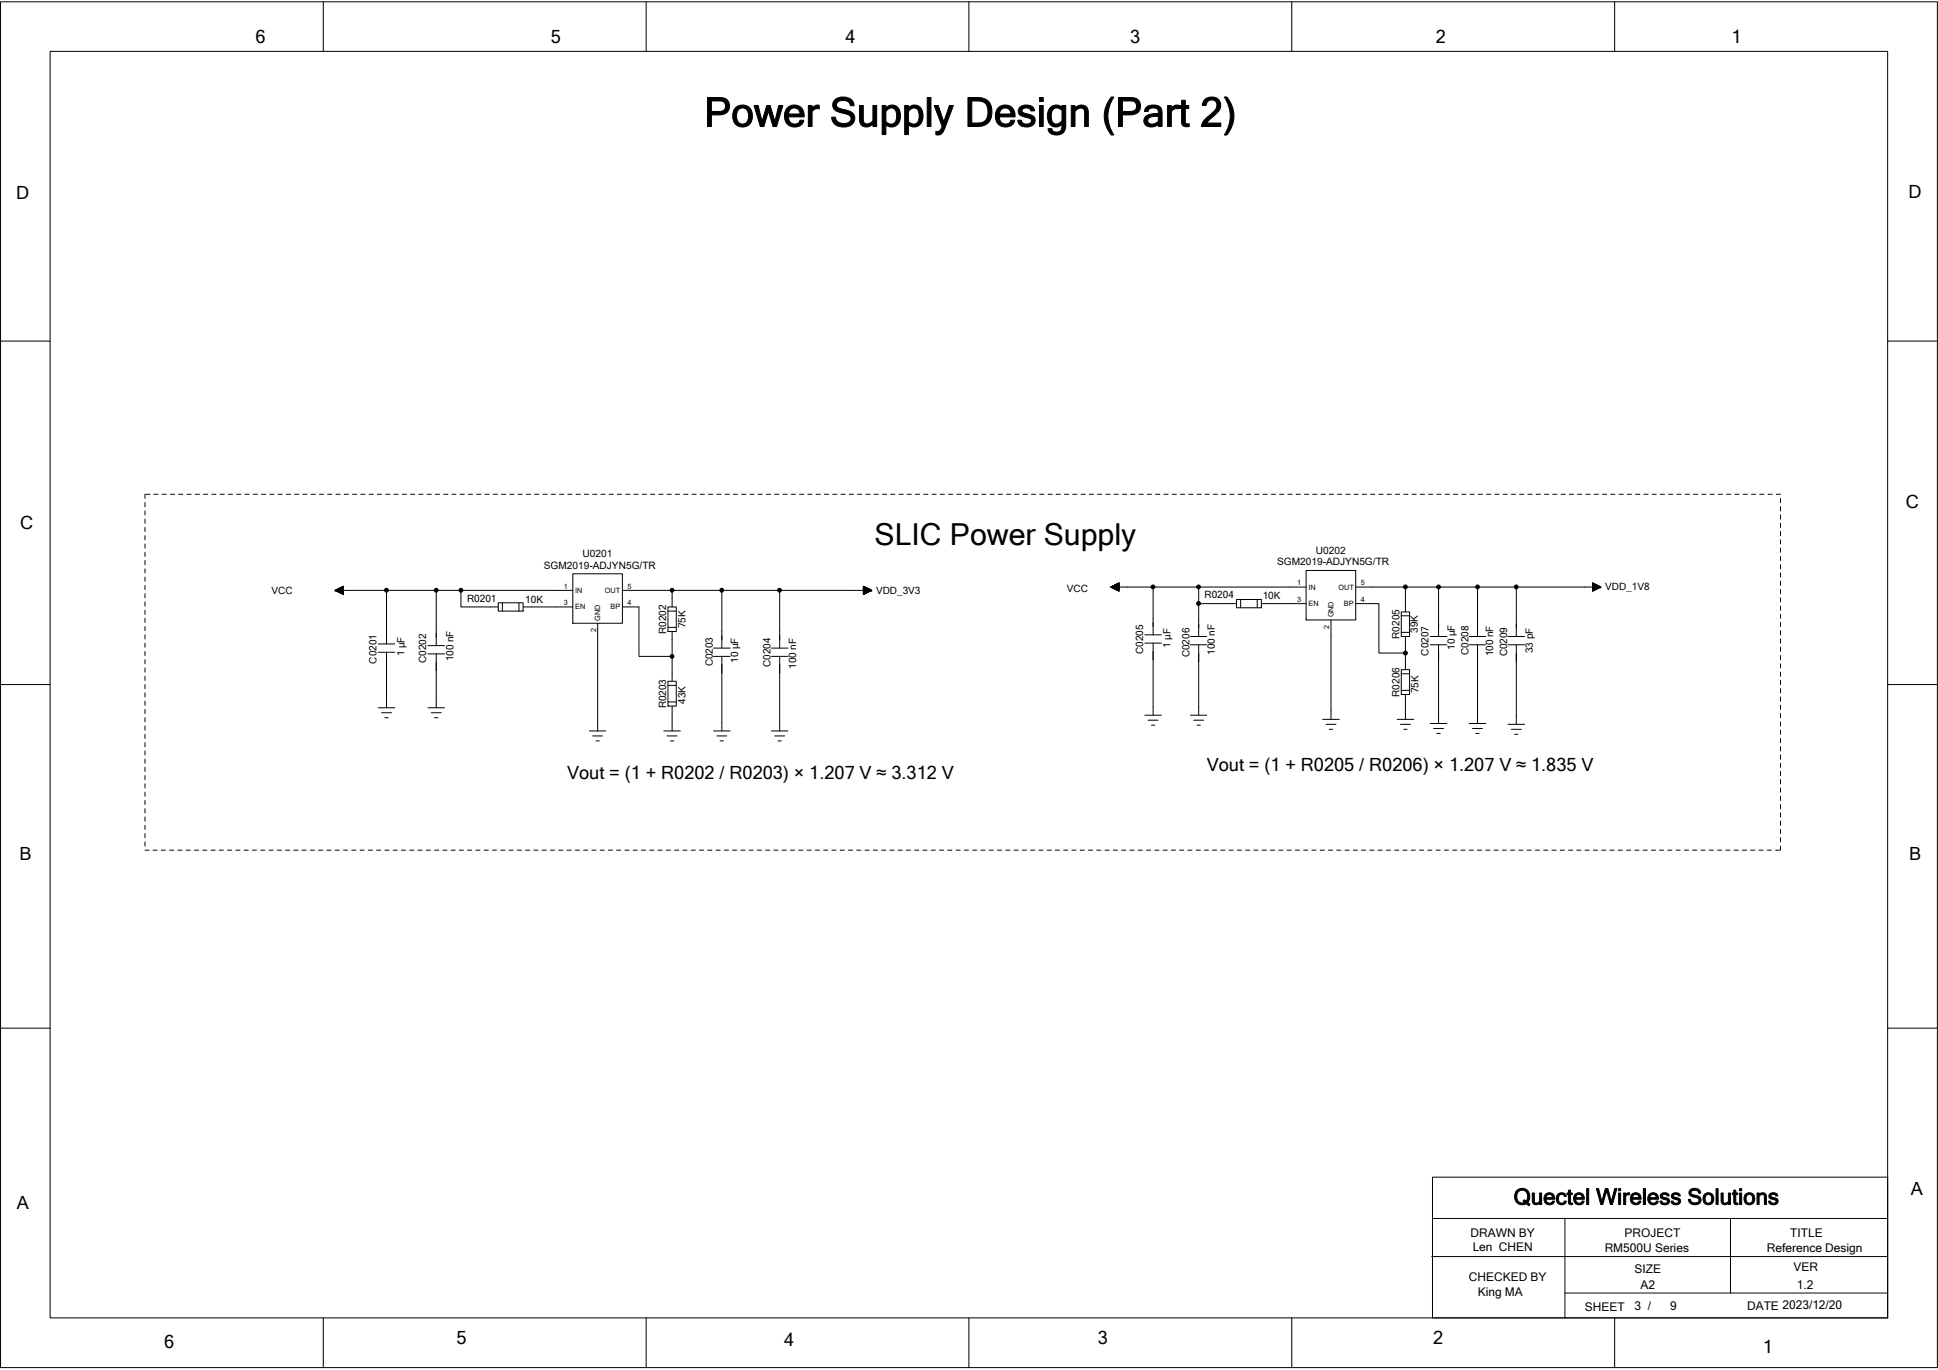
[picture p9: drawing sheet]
<svg xmlns="http://www.w3.org/2000/svg" width="297mm" height="210mm" viewBox="0 0 297 210" stroke-linecap="round" stroke-linejoin="round" font-family="sans-serif">
<g fill="none" stroke="#000" stroke-width=".15">
<path d="M.1 .3h296.8v209.3h-296.8zM7.7 7.9h281.6v194.1h-281.6zM49.5 .3v7.6M99 .3v7.6M148.5 .3v7.6M198 .3v7.6M247.5 .3v7.6M.1 52.3h7.6M289.3 52.3h7.6M22.2 75.8v.6M22.2 77v.7M22.2 78.3v.6"/>
<path d="M22.2 79.6v.6M22.3 75.8h.7M23.6 75.8h.6M24.8 75.8h.7M26.1 75.8h.7M27.4 75.8h.6M28.7 75.8h.6M29.9 75.8h.7M31.2 75.8h.6M32.5 75.8h.6M33.7 75.8h.7M35 75.8h.6"/>
<path d="M36.3 75.8h.6M37.5 75.8h.7M38.8 75.8h.7M40.1 75.8h.6M41.4 75.8h.6M42.6 75.8h.7M43.9 75.8h.6M45.2 75.8h.6M46.4 75.8h.7M47.7 75.8h.6M49 75.8h.6M50.2 75.8h.7"/>
<path d="M51.5 75.8h.6M52.8 75.8h.6M54 75.8h.7M55.3 75.8h.6M56.6 75.8h.6M57.8 75.8h.7M59.1 75.8h.7M60.4 75.8h.6M61.7 75.8h.6M62.9 75.8h.7M64.2 75.8h.6M65.5 75.8h.6"/>
<path d="M66.7 75.8h.7M68 75.8h.6M69.3 75.8h.6M70.5 75.8h.7M71.8 75.8h.6M73.1 75.8h.6M74.3 75.8h.7M75.6 75.8h.6M76.9 75.8h.6M78.1 75.8h.7M79.4 75.8h.6M80.7 75.8h.6"/>
<path d="M82 75.8h.6M83.2 75.8h.7M84.5 75.8h.6M85.8 75.8h.6M87 75.8h.7M88.3 75.8h.6M89.6 75.8h.6M90.8 75.8h.7M92.1 75.8h.6M93.4 75.8h.6M94.6 75.8h.7M95.9 75.8h.6"/>
<path d="M97.2 75.8h.6M98.4 75.8h.7M99.7 75.8h.6M101 75.8h.6M102.3 75.8h.6M103.5 75.8h.7M104.8 75.8h.6M106.1 75.8h.6M107.3 75.8h.7M108.6 75.8h.6M109.9 75.8h.6M111.1 75.8h.7"/>
<path d="M112.4 75.8h.6M113.7 75.8h.6M115 75.8h.6M116.2 75.8h.6M117.5 75.8h.6M118.7 75.8h.7M120 75.8h.6M121.3 75.8h.6M122.6 75.8h.6M123.8 75.8h.7M125.1 75.8h.6M126.4 75.8h.6"/>
<path d="M127.6 75.8h.7M128.9 75.8h.6M130.2 75.8h.6M131.4 75.8h.7M132.7 75.8h.6M134 75.8h.6M135.3 75.8h.6M136.5 75.8h.7M137.8 75.8h.6M139 75.8h.7M140.3 75.8h.6M141.6 75.8h.6"/>
<path d="M142.9 75.8h.6M144.1 75.8h.7M145.4 75.8h.6M146.7 75.8h.6M147.9 75.8h.7M149.2 75.8h.6M150.5 75.8h.6M151.7 75.8h.7M153 75.8h.6M154.3 75.8h.6M155.6 75.8h.6M156.8 75.8h.7"/>
<path d="M158.1 75.8h.6M159.4 75.8h.6M160.6 75.8h.7M161.9 75.8h.6M163.1 75.8h.7M164.4 75.8h.7M165.7 75.8h.6M167 75.8h.6M168.2 75.8h.7M169.5 75.8h.6M170.8 75.8h.6M172 75.8h.7"/>
<path d="M173.3 75.8h.6M174.6 75.8h.6M175.8 75.8h.7M177.1 75.8h.7M178.4 75.8h.6M179.7 75.8h.6M180.9 75.8h.7M182.2 75.8h.6M183.5 75.8h.6M184.7 75.8h.6M186 75.8h.6M187.2 75.8h.7"/>
<path d="M188.5 75.8h.6M189.8 75.8h.6M191 75.8h.7M192.3 75.8h.7M193.6 75.8h.6M194.9 75.8h.6M196.1 75.8h.7M197.4 75.8h.6M198.7 75.8h.6M199.9 75.8h.7M201.2 75.8h.6M202.5 75.8h.6"/>
<path d="M203.7 75.8h.7M205 75.8h.7M206.3 75.8h.6M207.6 75.8h.6M208.8 75.8h.6M210.1 75.8h.6M211.3 75.8h.7M212.6 75.8h.7M213.9 75.8h.6M215.2 75.8h.6M216.4 75.8h.7M217.7 75.8h.6"/>
<path d="M219 75.8h.6M220.2 75.8h.7M221.5 75.8h.6M222.8 75.8h.6M224 75.8h.7M225.3 75.8h.7M226.6 75.8h.6M227.9 75.8h.6M229.1 75.8h.7M230.4 75.8h.6M231.6 75.8h.7M232.9 75.8h.6"/>
<path d="M234.2 75.8h.6M235.5 75.8h.6M236.7 75.8h.7M238 75.8h.6M239.3 75.8h.6M240.5 75.8h.7M241.8 75.8h.6M243.1 75.8h.6M244.3 75.8h.7M245.6 75.8h.6M246.9 75.8h.6M248.2 75.8h.6"/>
<path d="M249.4 75.8h.7M250.7 75.8h.6M252 75.8h.6M253.2 75.8h.6M254.5 75.8h.6M255.8 75.8h.6M257 75.8h.7M258.3 75.8h.6M259.6 75.8h.6M260.8 75.8h.7M262.1 75.8h.6M263.4 75.8h.6"/>
<path d="M264.6 75.8h.7M265.9 75.8h.6M267.2 75.8h.6M268.5 75.8h.6M269.7 75.8h.7M271 75.8h.6M272.3 75.8h.6M272.9 76.4v.6M272.9 77.7v.6M272.9 78.9v.7M22.2 80.8v.7M22.2 82.1v.6"/>
<path d="M22.2 83.4v.6M22.2 84.6v.7M22.2 85.9v.7M22.2 87.2v.6M22.2 88.5v.6M22.2 89.7v.7M22.2 91v.6M22.2 92.3v.6M22.2 93.5v.7M22.2 94.8v.6M22.2 96v.7M22.2 97.3v.6"/>
<path d="M22.2 98.6v.6M22.2 99.8v.7M51.4 90.5h1.2M51.4 90.5h.1M51.4 90.4v.1M51.5 90.6h1.1M51.5 90.4v.2M51.6 90.4v.2h1M51.7 90.3v.4h.9M51.8 90.3v.4M51.8 90.7h.8M51.9 90.2v.6h.7"/>
<path d="M52 90.1v.7M52.1 90.1v.8M52.2 90v.9M52.3 90.9h.3M52.3 90v1M52.4 89.9v1.1M52.5 91h.1M52.6 89.9v1.2M52.6 91.1h.1M52.6 91.1v-1.2v1.2M52.6 90.4h-1.1v.1M52.6 90.4h-1v.2"/>
<path d="M52.6 90.3h-.9v.3M52.6 90.3h-.8v.4M52.6 90.2h-.7v.5M52.6 90.2h-.6v.6M52.6 90.1h-.5v.7h.5M52.6 90.1h-.4v.8h.4M52.6 90h-.3v.9M52.6 90h-.2v1h.2M52.6 89.9h-.1v1.1M58 98.7h2.5M58 100h2.5M59.2 90.5h-7.8l1.2 .6v-1.2l-1.2 .6"/>
<path d="M59.2 100v8.5M65.6 99h2.5M66.9 90.5h-7.7v8.2M70.7 90.5h17.1M76.4 92.4h3.8v1.3h-3.8zM76.4 93h-5.7v-2.5h-3.8v8.5M77 92.4v1.3M79.5 92.4v1.3M80.2 93h7.6M87.8 87.9h7.6v7.6h-7.6zM91.6 95.5v16.5M95.4 93h2.5v7.6h5.1"/>
<path d="M95.4 90.5h7.6M102.4 93h1.2v3.8h-1.2zM102.4 96.2h1.2M102.4 93.7h1.2M103 96.8v7.6M109.4 99.3h2.5M110.6 90.5v8.8M118.2 99.3h2.6M119.5 90.5h14.1l-1.3 .6v-1.2l1.3 .6M119.5 90.5h-16.5v2.5M119.5 90.5v8.8M132.3 90h.3v1"/>
<path d="M132.3 90.5h1.3M132.3 91.1l.1-1.2-.1 1.2M132.3 91h.2M132.3 91h.3M132.3 90h.4v.9h-.4M132.3 90.9h.5M132.3 90.1h.6v.7h-.6M132.3 90.7h.8M132.3 90.6h1.2M132.3 90.5h1.2M132.3 90.4h1.2v.1M132.3 90.4h1.1v.2"/>
<path d="M132.3 90.3h1v.3M132.3 90.3h.9v.4M132.3 90.2h.8v.5M132.3 90.2h.7v.6M132.3 90.1h.5v.8M132.3 89.9h.2v1.1M132.4 89.9v1.2M132.5 89.9v1.1M132.6 90v1M132.7 90v.9M132.8 90.1v.8M132.9 90.1v.7"/>
<path d="M133 90.2v.6h-.7M133.1 90.3v.4M133.2 90.3v.4h-.9M133.3 90.4v.2h-1M133.5 90.4v.2M133.5 90.4v.1M133.6 90.5h.1M170.3 89.9v.1M170.3 89.9v.1h1.2M170.3 89.9h1.2M170.4 89.9v.2h1.1M170.5 89.9v.2"/>
<path d="M170.5 90.1h1M170.6 89.8v.4h.9M170.6 89.8v.4M170.7 89.8h.8M170.7 89.7v.5M170.7 90.2h.8M170.8 89.7h.7M170.8 89.7v.6M170.8 89.7v.6h.7M170.9 89.7h.6M170.9 89.6v.7M170.9 89.6v.7h.6"/>
<path d="M171 89.6h.5M171 89.6v.8M171.1 89.5v.9M171.2 89.5v.9M171.2 89.5v1h.3M171.3 89.5h.2M171.3 89.4v1.1M171.4 89.4v1.2M171.4 89.4v1.2h.1M171.5 89.4v1.2M171.5 89.4h-.2v1.1h.2M171.5 89.5h-.3v.9h.3"/>
<path d="M171.5 89.6h-.5v.8h.5M171.5 89.8h-.9l-.1 .3M171.5 89.9h-1l-.1 .2M175.5 97.3h2.5M175.5 98.6h2.5M176.7 90v7.3M176.7 98.6v11M182.5 97.6h2.5M182.5 98.8h2.5M183.7 92.5v5.1M183.7 90v2.5h5.8M183.7 98.8v10.8"/>
<path d="M189.5 91.9h3.8v1.3h-3.8zM190.2 91.9v1.3M192.7 91.9v1.3M193.3 92.5h6.9M200.2 90h-29.9l1.2 .6v-1.3l-1.2 .7h1.2M200.2 87.4h7.6v7.6h-7.6zM204 95v15.3M207.8 92.5h3.5v7.6h4.1v2.5M214.8 93.8h1.2v3.8h-1.2zM214.8 96.9h1.2M214.8 94.4h1.2M215.4 97.6v2.5"/>
<path d="M215.4 90h-7.6M219.2 97.6h2.6M219.2 98.8h2.6M220.5 98.8v12.1M220.5 90h6M220.5 90v7.6M220.5 90h-5.1v3.8M225.2 97.6h2.5M225.2 98.8h2.5M226.5 90h5.9v7.6M226.5 90v7.6M226.5 98.8v12.1"/>
<path d="M231.1 97.6h2.6M231.1 98.8h2.6M232.4 90h13l-1.3 .6v-1.3l1.3 .7M232.4 98.8v12.2M244.1 90h1.3M244.1 90.5h.3M244.1 90.6h.1M244.1 90.5h.2M244.1 90.4h.4M244.1 90.4h.5M244.1 90.3h.7M244.1 90.2h.8"/>
<path d="M244.1 90.2h.9M244.1 90.1h1M244.1 90h1.2M244.1 89.9h1.2v.1M244.1 89.9h1M244.1 89.8h1M244.1 89.8h.9v.3M244.1 89.7h.8l-.1 .5M244.1 89.7h.6v.6M244.1 89.6h.5M244.1 89.5h.4M244.1 89.5h.2"/>
<path d="M244.1 89.4h.1M244.1 89.4v1.2M244.2 89.4v1.2M244.2 89.4v1.1M244.3 89.4v1.1M244.3 89.5v1M244.4 89.5v.9M244.5 89.5v.9M244.5 89.6v.8M244.6 89.6v.8M244.6 89.6v.7M244.7 89.6v.7h-.6"/>
<path d="M244.8 89.7v.6M244.9 89.7v.5M244.9 89.8v.4M245 89.8v.3M245.1 89.9v.2M245.2 89.9v.2h-1.1M245.2 89.9v.1M245.3 90h.1M272.9 80.2v.6M272.9 81.5v.6M272.9 82.7v.7M272.9 84v.6"/>
<path d="M272.9 85.3v.6M272.9 86.6v.6M272.9 87.8v.7M272.9 89.1v.6M272.9 90.4v.6M272.9 91.6v.7M272.9 92.9v.6M272.9 94.2v.6M272.9 95.4v.6M272.9 96.7v.6M272.9 97.9v.7M272.9 99.2v.6"/>
<path d="M.1 104.9h7.6M22.2 101.1v.6M22.2 102.4v.6M22.2 103.7v.6M22.2 104.9v.7M22.2 106.2v.6M22.2 107.5v.6M22.2 108.7v.7M22.2 110v.6M22.2 111.3v.6M22.2 112.5v.7M22.2 113.8v.6"/>
<path d="M22.2 115.1v.6M22.2 116.4v.6M22.2 117.6v.6M22.2 118.9v.6M58 108.5h2.5M58.5 109.2h1.5M59 110h.5M65.6 108.5h2.5M65.6 100.2h2.5M66.1 109.2h1.5M66.6 110h.5M66.9 100.2v8.3"/>
<path d="M90.3 112h2.6M90.8 112.8h1.5M91.4 113.6h.5M101.7 112h2.6M102.3 112.8h1.5M102.4 104.4h1.2v3.8h-1.2zM102.4 107.6h1.2M102.4 105.1h1.2M102.8 113.6h.5M103 108.2v3.8M109.4 100.6h2.5M109.4 112h2.5"/>
<path d="M109.9 112.8h1.5M110.4 113.6h.5M110.6 100.6v11.4M118.2 112h2.6M118.2 100.6h2.6M118.7 112.8h1.6M119.2 113.6h.6M119.5 100.6v11.4M175.5 109.6h2.5M176 110.4h1.5M176.5 111.1h.5M182.5 109.6h2.5"/>
<path d="M183 110.4h1.5M183.5 111.1h.5M202.7 110.3h2.6M203.2 111h1.6M203.7 111.8h.6M214.1 110.3h2.6M214.6 111h1.6M214.8 102.6h1.2v3.8h-1.2zM214.8 105.8h1.2M214.8 103.3h1.2M215.2 111.8h.5M215.4 106.4v3.9"/>
<path d="M219.2 110.9h2.6M219.7 111.7h1.6M220.2 112.4h.5M225.2 110.9h2.5M225.7 111.7h1.5M226.2 112.4h.5M231.1 111h2.6M231.6 111.8h1.6M232.2 112.5h.5M272.9 100.5v.6M272.9 101.7v.7M272.9 103v.7"/>
<path d="M272.9 104.3v.6M272.9 105.6v.6M272.9 106.8v.7M272.9 108.1v.6M272.9 109.4v.6M272.9 110.6v.7M272.9 111.9v.6M272.9 113.2v.6M272.9 114.4v.7M272.9 115.7v.7M272.9 117v.6M272.9 118.2v.7"/>
<path d="M272.9 119.5v.6M289.3 104.9h7.6M22.2 120.1v.7M22.2 121.4v.6M22.2 122.7v.6M22.2 124v.6M22.2 125.2v.7M22.2 126.5v.6M22.2 127.8v.6M22.2 129v.7M22.2 130.3h.7M23.4 130.3h.7"/>
<path d="M24.7 130.3h.7M26 130.3h.6M27.3 130.3h.6M28.5 130.3h.7M29.8 130.3h.6M31.1 130.3h.6M32.3 130.3h.7M33.6 130.3h.6M34.9 130.3h.6M36.1 130.3h.7M37.4 130.3h.7M38.7 130.3h.6"/>
<path d="M40 130.3h.6M41.2 130.3h.7M42.5 130.3h.6M43.8 130.3h.6M45 130.3h.7M46.3 130.3h.6M47.6 130.3h.6M48.8 130.3h.7M50.1 130.3h.6M51.4 130.3h.6M52.6 130.3h.7M53.9 130.3h.6"/>
<path d="M55.2 130.3h.6M56.4 130.3h.7M57.7 130.3h.7M59 130.3h.6M60.3 130.3h.6M61.5 130.3h.7M62.8 130.3h.6M64.1 130.3h.6M65.3 130.3h.7M66.6 130.3h.6M67.9 130.3h.6M69.1 130.3h.7"/>
<path d="M70.4 130.3h.6M71.7 130.3h.6M72.9 130.3h.7M74.2 130.3h.6M75.5 130.3h.6M76.7 130.3h.7M78 130.3h.7M79.3 130.3h.6M80.6 130.3h.6M81.8 130.3h.7M83.1 130.3h.6M84.4 130.3h.6"/>
<path d="M85.6 130.3h.7M86.9 130.3h.6M88.2 130.3h.6M89.4 130.3h.7M90.7 130.3h.7M92 130.3h.6M93.2 130.3h.7M94.5 130.3h.6M95.8 130.3h.6M97 130.3h.7M98.3 130.3h.7M99.6 130.3h.6"/>
<path d="M100.9 130.3h.6M102.1 130.3h.7M103.4 130.3h.6M104.7 130.3h.6M105.9 130.3h.7M107.2 130.3h.6M108.5 130.3h.6M109.7 130.3h.7M111 130.3h.7M112.3 130.3h.6M113.6 130.3h.6M114.8 130.3h.6"/>
<path d="M116.1 130.3h.6M117.3 130.3h.7M118.6 130.3h.6M119.9 130.3h.6M121.2 130.3h.6M122.4 130.3h.7M123.7 130.3h.6M125 130.3h.6M126.2 130.3h.7M127.5 130.3h.6M128.8 130.3h.6M130 130.3h.7"/>
<path d="M131.3 130.3h.6M132.6 130.3h.6M133.9 130.3h.6M135.1 130.3h.7M136.4 130.3h.6M137.7 130.3h.6M138.9 130.3h.6M140.2 130.3h.6M141.5 130.3h.6M142.7 130.3h.7M144 130.3h.6M145.3 130.3h.6"/>
<path d="M146.5 130.3h.7M147.8 130.3h.6M149.1 130.3h.6M150.3 130.3h.7M151.6 130.3h.6M152.9 130.3h.6M154.2 130.3h.6M155.4 130.3h.7M156.7 130.3h.6M158 130.3h.6M159.2 130.3h.7M160.5 130.3h.6"/>
<path d="M161.8 130.3h.6M163 130.3h.7M164.3 130.3h.6M165.6 130.3h.6M166.8 130.3h.7M168.1 130.3h.6M169.4 130.3h.6M170.6 130.3h.7M171.9 130.3h.6M173.2 130.3h.6M174.5 130.3h.6M175.7 130.3h.7"/>
<path d="M177 130.3h.6M178.3 130.3h.6M179.5 130.3h.7M180.8 130.3h.6M182.1 130.3h.6M183.3 130.3h.7M184.6 130.3h.6M185.8 130.3h.7M187.1 130.3h.6M188.4 130.3h.6M189.7 130.3h.6M190.9 130.3h.7"/>
<path d="M192.2 130.3h.6M193.5 130.3h.6M194.7 130.3h.7M196 130.3h.6M197.3 130.3h.6M198.5 130.3h.7M199.8 130.3h.6M201.1 130.3h.6M202.4 130.3h.6M203.6 130.3h.7M204.9 130.3h.6M206.2 130.3h.6"/>
<path d="M207.4 130.3h.6M208.7 130.3h.6M209.9 130.3h.7M211.2 130.3h.7M212.5 130.3h.6M213.8 130.3h.6M215 130.3h.7M216.3 130.3h.6M217.6 130.3h.6M218.8 130.3h.7M220.1 130.3h.6M221.4 130.3h.6"/>
<path d="M222.6 130.3h.7M223.9 130.3h.7M225.2 130.3h.6M226.5 130.3h.6M227.7 130.3h.7M229 130.3h.6M230.3 130.3h.6M231.5 130.3h.7M232.8 130.3h.6M234.1 130.3h.6M235.3 130.3h.7M236.6 130.3h.6"/>
<path d="M237.9 130.3h.6M239.1 130.3h.7M240.4 130.3h.6M241.7 130.3h.6M242.9 130.3h.7M244.2 130.3h.7M245.5 130.3h.6M246.8 130.3h.6M248 130.3h.7M249.3 130.3h.6M250.6 130.3h.6M251.8 130.3h.7"/>
<path d="M253.1 130.3h.6M254.4 130.3h.6M255.6 130.3h.7M256.9 130.3h.6M258.2 130.3h.6M259.4 130.3h.7M260.7 130.3h.6M262 130.3h.6M263.2 130.3h.7M264.5 130.3h.7M265.8 130.3h.6M267.1 130.3h.6"/>
<path d="M268.3 130.3h.7M269.6 130.3h.6M270.9 130.3h.6M272.1 130.3h.7M272.9 120.8v.6M272.9 122v.7M272.9 123.3v.7M272.9 124.6v.6M272.9 125.9v.6M272.9 127.1v.7M272.9 128.4v.6M272.9 129.7v.6"/>
<path d="M.1 157.6h7.6M289.3 157.6h7.6M219.4 192.6h69.9M219.6 180.4h69.7v21.6h-69.7zM219.6 186.8h69.7M239.9 198.2h49.4M239.9 186.8v15.2M265.2 186.8v11.4M49.5 202v7.6M99 202v7.6M148.5 202v7.6M198 202v7.6"/>
<path d="M247.5 202v7.6"/>
</g>
<g fill="#000" stroke="#000" stroke-width=".15">
<circle cx="59.2" cy="90.5" r=".3"/>
<circle cx="66.9" cy="90.5" r=".3"/>
<circle cx="70.7" cy="90.5" r=".3"/>
<circle cx="103" cy="90.5" r=".29"/>
<circle cx="110.6" cy="90.5" r=".29"/>
<circle cx="119.5" cy="90.5" r=".3"/>
<circle cx="176.7" cy="90" r=".3"/>
<circle cx="183.7" cy="90" r=".3"/>
<circle cx="183.7" cy="92.5" r=".3"/>
<circle cx="215.4" cy="90" r=".3"/>
<circle cx="220.5" cy="90" r=".3"/>
<circle cx="226.5" cy="90" r=".3"/>
<circle cx="232.4" cy="90" r=".29"/>
<circle cx="103" cy="100.6" r=".29"/>
<circle cx="215.4" cy="100.1" r=".3"/>
</g>
<text font-size="6.2" x="107.9" y="19.4">Power Supply Design (Part 2)</text>
<text font-size="4.6" x="134" y="83.5">SLIC Power Supply</text>
<text font-size="3.4" x="232" y="184.6">Quectel Wireless Solutions</text>
<g font-size="2.8">
<text x="39.2" y="6.6">6</text>
<text x="84.5" y="6.6">5</text>
<text x="129.6" y="6.6">4</text>
<text x="173.2" y="6.6">3</text>
<text x="220.1" y="6.6">2</text>
<text x="265.4" y="6.6">1</text>
<text x="2.5" y="30.5">D</text>
<text x="292.5" y="30.3">D</text>
<text x="292.1" y="77.8">C</text>
<text x="3.1" y="81.1">C</text>
<text x="86.9" y="119.4">Vout = (1 + R0202 / R0203) × 1.207 V ≈ 3.312 V</text>
<text x="185" y="118.1">Vout = (1 + R0205 / R0206) × 1.207 V ≈ 1.835 V</text>
<text x="3" y="131.8">B</text>
<text x="292.6" y="131.8">B</text>
<text x="2.6" y="185.3">A</text>
<text x="292.9" y="183.1">A</text>
<text x="25.2" y="206.6">6</text>
<text x="70" y="206.1">5</text>
<text x="120.2" y="206.3">4</text>
<text x="168.3" y="206.1">3</text>
<text x="219.7" y="206.1">2</text>
<text x="270.2" y="207.3">1</text>
</g>
<g font-size="1.8">
<text x="225.4" y="189.5">DRAWN BY</text>
<text x="225.7" y="191.7">Len CHEN</text>
<text x="246" y="191.9">RM500U Series</text>
<text x="249" y="189.5">PROJECT</text>
<text x="270.8" y="191.9">Reference Design</text>
<text x="274.4" y="189.5">TITLE</text>
<text x="225.1" y="196.4">CHECKED BY</text>
<text x="250.5" y="195.1">SIZE</text>
<text x="251.4" y="197.6">A2</text>
<text x="274.9" y="194.9">VER</text>
<text x="275.4" y="197.6">1.2</text>
<text x="226.5" y="198.6">King MA</text>
<text x="242.9" y="201">SHEET</text>
<text x="250.5" y="200.7">3 /</text>
<text x="256" y="200.7">9</text>
<text x="267.8" y="200.7">DATE 2023/12/20</text>
</g>
<g font-size="1.6">
<text x="83.4" y="87.2">SGM2019-ADJYN5G/TR</text>
<text x="89.3" y="85.4">U0201</text>
<text x="195.7" y="86.7">SGM2019-ADJYN5G/TR</text>
<text x="201.7" y="84.9">U0202</text>
</g>
<g font-size="1.5">
<text x="41.6" y="91">VCC</text>
<text x="71.6" y="92.2">R0201</text>
<text x="80.5" y="92.4">10K</text>
<text x="134.3" y="91">VDD_3V3</text>
<text x="163.5" y="90.7">VCC</text>
<text x="184.6" y="91.7">R0204</text>
<text x="193.5" y="91.9">10K</text>
<text x="246" y="90.4">VDD_1V8</text>
<text x="57.7" y="101.7" transform="rotate(-90 57.7 101.7)">C0201</text>
<text x="62" y="100.6" transform="rotate(-90 62 100.6)">1 μF</text>
<text x="65.3" y="101.6" transform="rotate(-90 65.3 101.6)">C0202</text>
<text x="69.5" y="101.4" transform="rotate(-90 69.5 101.4)">100 nF</text>
<text x="102.1" y="97.1" transform="rotate(-90 102.1 97.1)">R0202</text>
<text x="105.1" y="96.3" transform="rotate(-90 105.1 96.3)">75K</text>
<text x="113.2" y="101.6" transform="rotate(-90 113.2 101.6)">10 μF</text>
<text x="175.2" y="100.2" transform="rotate(-90 175.2 100.2)">C0205</text>
<text x="179.4" y="99.3" transform="rotate(-90 179.4 99.3)">1 μF</text>
<text x="182.3" y="100.7" transform="rotate(-90 182.3 100.7)">C0206</text>
<text x="186.2" y="100.4" transform="rotate(-90 186.2 100.4)">100 nF</text>
<text x="214.5" y="97.9" transform="rotate(-90 214.5 97.9)">R0205</text>
<text x="217.3" y="97" transform="rotate(-90 217.3 97)">39K</text>
<text x="219" y="100.5" transform="rotate(-90 219 100.5)">C0207</text>
<text x="223" y="99.6" transform="rotate(-90 223 99.6)">10 μF</text>
<text x="225.1" y="100.4" transform="rotate(-90 225.1 100.4)">C0208</text>
<text x="228.9" y="100.6" transform="rotate(-90 228.9 100.6)">100 nF</text>
<text x="231" y="100.6" transform="rotate(-90 231 100.6)">C0209</text>
<text x="234.9" y="100.1" transform="rotate(-90 234.9 100.1)">33 pF</text>
<text x="105.1" y="107.9" transform="rotate(-90 105.1 107.9)">43K</text>
<text x="109.2" y="102.1" transform="rotate(-90 109.2 102.1)">C0203</text>
<text x="118.1" y="102.3" transform="rotate(-90 118.1 102.3)">C0204</text>
<text x="122" y="102.5" transform="rotate(-90 122 102.5)">100 nF</text>
<text x="214.5" y="106.8" transform="rotate(-90 214.5 106.8)">R0206</text>
<text x="217.4" y="106.2" transform="rotate(-90 217.4 106.2)">75K</text>
<text x="102.1" y="108.6" transform="rotate(-90 102.1 108.6)">R0203</text>
</g>
<g font-size="1.1">
<text x="198.8" y="89.7">1</text>
<text x="208.6" y="89.7">5</text>
<text x="86.4" y="90.2">1</text>
<text x="86.4" y="92.8">3</text>
<text x="88.2" y="90.9">IN</text>
<text x="88.2" y="93.4">EN</text>
<text x="92" y="95.1" transform="rotate(-90 92 95.1)">GND</text>
<text x="92.7" y="90.9">OUT</text>
<text x="93.6" y="93.4">BP</text>
<text x="96.2" y="90.2">5</text>
<text x="96.2" y="92.8">4</text>
<text x="198.8" y="92.3">3</text>
<text x="200.6" y="90.4">IN</text>
<text x="200.6" y="92.9">EN</text>
<text x="204.4" y="94.6" transform="rotate(-90 204.4 94.6)">GND</text>
<text x="205.1" y="90.4">OUT</text>
<text x="206" y="92.9">BP</text>
<text x="208.6" y="92.3">4</text>
<text x="91.4" y="96.9" transform="rotate(-90 91.4 96.9)">2</text>
<text x="203.7" y="96.4" transform="rotate(-90 203.7 96.4)">2</text>
</g>
</svg>
